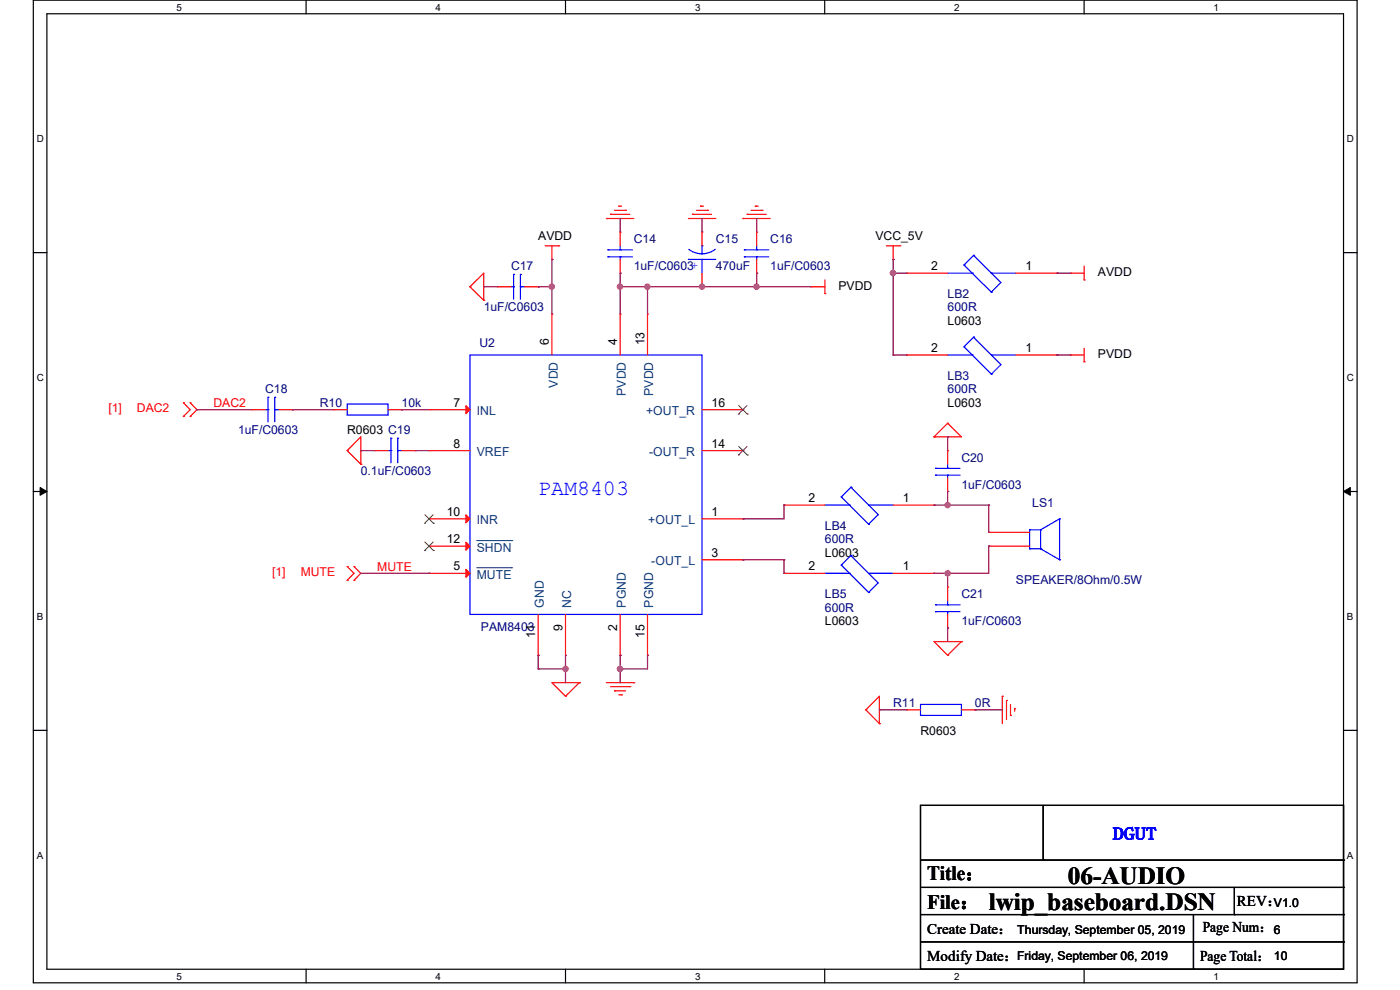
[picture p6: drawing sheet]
<svg xmlns="http://www.w3.org/2000/svg" width="297mm" height="210mm" viewBox="0 0 297 210" stroke-linecap="round" stroke-linejoin="round" font-family="sans-serif">
<path d="M7.1 0h280.8v208.5h-280.8zM9.9 2.9h275.1v202.7h-275.1z" fill="none" stroke="#000" stroke-width=".25"/>
<g fill="#fff">
<path d="M37.4 .3h1.2v2.4h-1.2z"/>
<path d="M37.4 205.9h1.2v2.3h-1.2z"/>
</g>
<path d="M64.9 0v2.9M64.9 205.6v2.9" fill="none" stroke="#000" stroke-width=".25"/>
<g fill="#fff">
<path d="M92.4 .3h1.2v2.4h-1.2z"/>
<path d="M92.4 205.9h1.2v2.3h-1.2z"/>
</g>
<path d="M120 0v2.9M120 205.6v2.9" fill="none" stroke="#000" stroke-width=".25"/>
<g fill="#fff">
<path d="M147.4 .3h1.2v2.4h-1.2z"/>
<path d="M147.4 205.9h1.2v2.3h-1.2z"/>
</g>
<path d="M175 0v2.9M175 205.6v2.9" fill="none" stroke="#000" stroke-width=".25"/>
<g fill="#fff">
<path d="M202.4 .3h1.2v2.4h-1.2z"/>
<path d="M202.4 205.9h1.2v2.3h-1.2z"/>
</g>
<path d="M230 0v2.9M230 205.6v2.9" fill="none" stroke="#000" stroke-width=".25"/>
<g fill="#fff">
<path d="M257.5 .3h1.1v2.4h-1.1z"/>
<path d="M257.5 205.9h1.1v2.3h-1.1z"/>
<path d="M7.8 28.2h1.5v2.4h-1.5z"/>
<path d="M285.7 28.2h1.5v2.4h-1.5z"/>
<path d="M7.8 78.9h1.5v2.3h-1.5z"/>
<path d="M285.7 78.9h1.5v2.3h-1.5z"/>
</g>
<path d="M7.1 53.6h2.8M285 53.6h2.9" fill="none" stroke="#000" stroke-width=".25"/>
<g fill="#fff">
<path d="M7.8 129.6h1.3v2.3h-1.3z"/>
<path d="M285.7 129.6h1.4v2.3h-1.4z"/>
</g>
<path d="M7.1 104.3h2.8M285 104.3h2.9" fill="none" stroke="#000" stroke-width=".25"/>
<path d="M8.5 103.4l1.4 .9-1.4 .8zM285 104.3l1.5-.9v1.7z" fill="#000" stroke="#000" stroke-width=".21"/>
<g fill="#fff">
<path d="M7.8 180.3h1.3v2.3h-1.3z"/>
<path d="M285.7 180.3h1.4v2.3h-1.4z"/>
</g>
<g fill="none" stroke="#000" stroke-width=".25">
<path d="M7.1 154.9h2.8M285 154.9h2.9M195.3 170.9h89.7v34.7h-89.7zM221.3 170.9v11.6M195.3 182.5h89.7M195.3 188.3h89.7M195.3 194h89.7M195.3 199.8h89.7M221.3 182.5h.1M253.2 194v11.6M261.9 194h.1M261.9 188.3v5.7"/>
<path d="M285 182.5h.1M285 188.3h.1M285 194h.1M285 199.8h.1M253.2 205.6h.1"/>
</g>
<g fill="none" stroke="#f00" stroke-width=".25">
<path d="M115.7 52.2h2.8M117.1 55h.1M117.1 52.2v2.8M118.5 52.2h.1M128.7 46.4h.1M128.7 46.4h5.8M129.5 45.5h.1M129.5 45.5h4.1M130.4 44.6h2.3M131.3 43.7h.1M131.3 43.7h.6M131.6 58h.1"/>
<path d="M131.6 49.2h.1M131.6 49.2v3M131.6 55v3M132.7 44.6h.1M146 46.4h.1M146 46.4h5.8M146.9 45.5h.1M146.9 45.5h4.1M147.8 44.6h2.3M148.6 43.7h.1M148.6 43.7h.6M148.9 49.2h.1"/>
<path d="M148.9 49.2v3M148.9 58v2.8M150.1 44.6h.1M157.6 46.4h.1M157.6 46.4h5.8M158.5 45.5h.1M158.5 45.5h4.1M159.3 44.6h2.4M160.2 43.7h.1M160.2 43.7h.6M160.5 58h.1M160.5 49.2h.1"/>
<path d="M160.5 49.2v3M160.5 55v3M161.7 44.6h.1M175 59.4v2.9M188 52.2h2.9M189.5 55h.1M189.5 52.2v2.8M190.9 52.2h.1M192.4 58h.1M192.4 58h8.6M215.5 58h8.7M224.2 58h.1"/>
<path d="M227.1 58h.1M227.1 58h2.9M230 59.4h.1M230 56.5v2.9M99.7 60.8h.1M99.7 60.8l2.9-2.8v5.7M99.7 60.8l2.9 2.9M102.6 63.7h.1M105.5 60.8h.1M105.5 60.8h2.9M111.3 60.8h2.9M114.2 60.8h.1"/>
<path d="M117.1 66.6h.1M117.1 66.6v8.7M131.6 66.6h.1M131.6 66.6v8.7M137.4 66.6h.1M137.4 66.6v8.7M148.9 60.8h.1M172.1 60.8h.1M172.1 60.8h2.9M175 62.3h.1M192.4 75.3h.1M192.4 75.3h8.6"/>
<path d="M215.5 75.3h8.7M224.2 75.3h.1M227.1 75.3h.1M227.1 75.3h2.9M230 76.8h.1M230 73.9v2.9M38.9 85.4h.1M38.9 88.3h.1M38.9 85.4l1.4 1.5-1.4 1.4M40.3 88.3h.1M40.3 85.4h.1M40.3 85.4l1.5 1.5-1.5 1.4"/>
<path d="M53.4 86.9h.1M53.4 86.9h2.9M59.2 86.9h2.9M62.1 86.9h.1M70.7 86.9h.1M70.7 86.9h3M73.7 95.6h.1M73.7 95.6l2.8-2.9v5.8M73.7 95.6l2.8 2.9M76.5 98.5h.1M79.5 95.6h.1M79.5 95.6h2.8"/>
<path d="M82.3 86.9h2.9M85.2 86.9h.1M85.2 95.6h2.9M88.1 95.6h.1M91 86.9h.1M91 95.6h.1M91 86.9h8.7M91 95.6h8.7M148.9 86.9h8.7M148.9 95.6h8.7M157.6 95.6h.1M157.6 86.9h.1"/>
<path d="M198.2 92.7h.1M201 89.8h.1M201 95.6h.1M201 89.8l3 2.9h-5.8M201 89.8l-2.8 2.9M201 95.6v2.9M91 110.1h.1M91 115.9h.1M91 115.9h8.7M91 110.1h8.7M148.9 110.1h8.7M148.9 118.7h8.7"/>
<path d="M157.6 110.1h.1M157.6 118.7h.1M166.3 107.1h.1M166.3 107.1h8.7M189.5 107.1h8.7M198.2 107.1h.1M201 104.3h.1M201 101.4v2.9M209.8 112.9h.1M209.8 115.9h.1M209.8 112.9h8.6M209.8 115.9h8.6"/>
<path d="M73.7 120.2h.1M73.7 123.1h.1M73.7 120.2l1.4 1.4-1.4 1.5M75.1 123.1h.1M75.1 120.2h.1M75.1 120.2l1.4 1.4-1.4 1.5M91 121.6h.1M91 121.6h8.7M114.2 139h.1M114.2 130.3v8.7M120 139h.1M120 130.3v8.7"/>
<path d="M131.6 139h.1M131.6 130.3v8.7M137.4 139h.1M137.4 130.3v8.7M166.3 121.6h.1M166.3 121.6h8.7M189.5 121.6h8.7M198.2 121.6h.1M201 139h.1M201 133.2h.1M201 124.5h.1M201 124.5v2.9"/>
<path d="M201 130.3v2.9M204 136.1h.1M204 136.1h-5.8l2.8 2.9M204 136.1l-3 2.9M120 147.7h.1M122.9 144.8h.1M122.9 144.8h-5.8l2.9 2.9M122.9 144.8l-2.9 2.9M128.7 144.8h5.8M129.5 145.7h4.1M130.4 146.6h.1M130.4 146.6h2.3"/>
<path d="M131.3 147.4h.6M131.9 147.4h.1M133.6 145.7h.1M134.5 144.8h.1M183.7 150.6h.1M183.7 150.6l2.9-2.9v5.8M183.7 150.6l2.9 2.9M186.6 153.5h.1M192.4 150.6h.1M192.4 150.6h2.9M204 150.6h2.8M206.8 150.6h.1"/>
<path d="M212.6 147.7h.1M212.6 147.7v5.8M213.5 148.6h.1M213.5 148.6v4M214.4 151.8h.1M214.4 149.4v2.4M215.3 150.3h.1M215.3 150.3v.6"/>
</g>
<g fill="none" stroke="#00f" stroke-width=".25">
<path d="M109 58.2h.1M109 58.2v5.3M110.4 58.2h.1M110.4 58.2v5.3M128.9 53h.1M128.9 54.5h.1M128.9 53h5.3M128.9 54.5h5.3M131.6 54.5h.1M131.6 53h.1M131.6 52.2v.8M131.6 54.5v.5"/>
<path d="M146 55h.1M146 55h5.8M148.9 52.2h.1M148.9 55h.1M148.9 52.2v1.7M148.9 55v3M151.8 52.9a4.6 4.6 0 0 1-5.7 0M157.9 53h.1M157.9 54.5h.1M157.9 53h5.2M157.9 54.5h5.2M160.5 54.5h.1"/>
<path d="M160.5 53h.1M160.5 52.2v.8M160.5 54.5v.5M201 58h5.3M204.5 56.2h.1M204.5 56.2l5.8 5.8M206.3 58h.1M206.5 54.2h.1M206.5 54.2l5.8 5.7-2 2.1M206.5 54.2l-2 2M210.3 58h.1M210.3 58h5.2"/>
<path d="M99.7 75.3h49.2v55h-49.2zM108.4 60.8h.6M109 60.8h.1M110.4 60.8h.1M110.4 60.8h.9M201 75.3h5.3M204.5 73.6h.1M204.5 73.6l5.8 5.8M206.3 75.3h.1M206.5 71.5h.1M206.5 71.5l5.8 5.8-2 2.1M206.5 71.5l-2 2.1"/>
<path d="M210.3 79.4h.1M210.3 75.3h.1M210.3 62h.1M210.3 75.3h5.2M56.3 86.9h.6M56.9 86.9h.1M56.9 84.3h.1M56.9 84.3v5.2M58.3 84.3h.1M58.3 86.9h.1M58.3 86.9h.9M58.3 84.3v5.2"/>
<path d="M73.7 85.7h8.6v2.4h-8.6zM82.3 95.6h.6M82.9 95.6h.1M82.9 93h.1M82.9 93v5.2M84.4 93h.1M84.4 95.6h.1M84.4 95.6h.8M84.4 93v5.2M198.5 99.4h.1M198.5 99.4h5.2M201 99.4h.1"/>
<path d="M201 98.5v.9M175 107.1h5.2M178.5 105.4h.1M178.5 119.9h.1M178.5 105.4l5.8 5.8M178.5 119.9l5.8 5.8M180.2 107.1h.1M180.5 103.4h.1M180.5 117.9h.1M180.5 103.4l5.8 5.8-2 2M180.5 103.4l-2 2M180.5 117.9l5.8 5.8-2 2"/>
<path d="M180.5 117.9l-2 2M184.3 111.2h.1M184.3 107.1h.1M184.3 107.1h5.2M198.5 100.8h.1M198.5 100.8h5.2M201 100.8h.1M201 100.8v.6M218.4 112.4h.1M218.4 116.4h.1M218.4 112.4h2.4M218.4 112.4v4"/>
<path d="M218.4 116.4h2.4M220.8 116.4h.1M220.8 112.4h.1M220.8 116.4l4 2.3M220.8 112.4v4M224.8 110.1h.1M224.8 118.7h.1M224.8 110.1l-4 2.3M224.8 110.1v8.6M175 121.6h5.2M180.2 121.6h.1M184.3 125.7h.1"/>
<path d="M184.3 121.6h.1M184.3 121.6h5.2M198.5 128.3h.1M198.5 129.8h.1M198.5 128.3h5.2M198.5 129.8h5.2M201 129.8h.1M201 128.3h.1M201 127.4v.9M201 129.8v.5M195.3 149.4h8.7v2.4h-8.7z"/>
</g>
<g fill="#f00" stroke="#f00" stroke-width=".25">
<path d="M98.8 120.8l.9 .8-.9 .9z"/>
<path d="M98.8 86.1l.9 .8-.9 .9z"/>
<path d="M98.8 109.2l.9 .9-.9 .8z"/>
<path d="M98.8 115l.9 .9-.9 .8z"/>
</g>
<path d="M101.1 114.7h7.5M108.6 114.7h.1M101.1 120.4h7.4M108.5 120.4h.1" fill="none" stroke="#004080" stroke-width=".21"/>
<g fill="none" stroke="#804000" stroke-width=".21">
<path d="M156.7 96.5h.1M156.7 87.8h.1M156.7 94.7l1.8 1.8M156.7 86l1.8 1.8M158.5 94.7l-1.8 1.8M158.5 86l-1.8 1.8M158.5 96.5h.1M158.5 87.8h.1M90.1 111h.1M90.1 116.8h.1M90.1 109.2l1.8 1.8M90.1 115l1.8 1.8"/>
<path d="M91.9 109.2l-1.8 1.8M91.9 115l-1.8 1.8M91.9 111h.1M91.9 116.8h.1"/>
</g>
<g fill="none" stroke="#800040" stroke-width=".25">
<path d="M117.1 55h.1M117.1 55v11.6M131.6 58h.1M131.6 46.4h.1M131.6 46.4v2.8M131.6 58v8.6M148.9 46.4h.1M148.9 46.4v2.8M160.5 58h.1M160.5 46.4h.1M160.5 46.4v2.8M160.5 58v2.8"/>
<path d="M189.5 55h.1M189.5 58h.1M189.5 58h2.9M189.5 55v20.3M224.2 58h.1M224.2 58h2.9M102.6 60.8h.1M102.6 60.8h2.9M114.2 60.8h.1M114.2 60.8h2.9M117.1 60.8h.1M131.6 60.8h.1"/>
<path d="M131.6 60.8h40.5M137.4 60.8h.1M137.4 60.8v5.8M148.9 60.8h.1M160.5 60.8h.1M189.5 75.3h.1M189.5 75.3h2.9M224.2 75.3h.1M224.2 75.3h2.9M41.8 86.9h.1M41.8 86.9h11.6M62.1 86.9h.1"/>
<path d="M62.1 86.9h8.6M76.5 95.6h.1M76.5 95.6h3M85.2 86.9h.1M85.2 86.9h5.8M88.1 95.6h.1M88.1 95.6h2.9M201 92.7h.1M201 92.7v2.9M157.6 110.1h.1M157.6 118.7h.1M157.6 118.7h8.7"/>
<path d="M166.3 107.1h.1M166.3 118.7h.1M166.3 107.1v3h-8.7M166.3 118.7v2.9M198.2 107.1h.1M198.2 107.1h11.6M201 104.3h.1M201 107.1h.1M201 104.3v2.8M209.8 107.1h.1M209.8 115.9h.1M209.8 115.9v5.7h-11.6"/>
<path d="M209.8 107.1v5.8M76.5 121.6h14.5M91 121.6h.1M114.2 139h.1M114.2 139v2.9M120 139h.1M120 139v5.8M131.6 139h.1M131.6 139v5.8M137.4 139h.1M137.4 139v2.9h-5.8M198.2 121.6h.1"/>
<path d="M201 121.6h.1M201 133.2h.1M201 121.6v2.9M201 133.2v2.9M114.2 141.9h.1M114.2 141.9h5.8M120 141.9h.1M131.6 141.9h.1M186.6 150.6h.1M186.6 150.6h5.8M206.8 150.6h.1M206.8 150.6h5.8"/>
</g>
<g fill="#f0f" stroke="#f0f" stroke-width=".25">
<circle cx="120" cy="141.9" r=".55"/>
<circle cx="131.5" cy="141.9" r=".55"/>
<circle cx="117.1" cy="60.8" r=".55"/>
<circle cx="160.5" cy="60.8" r=".55"/>
<circle cx="148.9" cy="60.8" r=".55"/>
<circle cx="137.3" cy="60.8" r=".55"/>
<circle cx="131.5" cy="60.8" r=".55"/>
<circle cx="189.4" cy="57.9" r=".55"/>
<circle cx="201" cy="107.1" r=".55"/>
<circle cx="201" cy="121.6" r=".55"/>
</g>
<g font-size="5.2">
<text x="226.5" y="187.5">06-AUDIO</text>
<text x="209.8" y="193">lwip_baseboard.DSN</text>
</g>
<text font-size="4.6" fill="#00f" x="114.2" y="105.1">PAM8403</text>
<g font-size="4.3">
<text x="196.7" y="186.7">Title：</text>
<text x="196.7" y="192.7">File：</text>
</g>
<text font-size="3.7" fill="#00f" x="236.1" y="178.1">DGUT</text>
<g font-size="3.2">
<text x="255.2" y="197.7">Page Num：</text>
<text x="262.4" y="192.2">REV：</text>
<text x="196.7" y="203.8">Modify Date：</text>
<text x="196.7" y="198">Create Date：</text>
<text x="254.6" y="203.8">Page Total：</text>
</g>
<g font-size="2.6">
<text x="114.2" y="51">AVDD</text>
<text x="185.7" y="51">VCC_5V</text>
<text x="197.6" y="57.3">2</text>
<text x="217.5" y="57.3">1</text>
<text x="232.9" y="58.5">AVDD</text>
<text x="177.9" y="61.4">PVDD</text>
<text x="201" y="69">L0603</text>
<text x="116.5" y="73.3" transform="rotate(-90 116.5 73.3)">6</text>
<text x="130.9" y="73.3" transform="rotate(-90 130.9 73.3)">4</text>
<text x="136.7" y="73.3" transform="rotate(-90 136.7 73.3)">13</text>
<text x="197.6" y="74.7">2</text>
<text x="217.5" y="74.7">1</text>
<text x="232.9" y="75.9">PVDD</text>
<text x="96.2" y="86.3">7</text>
<text x="151" y="86.3">16</text>
<text x="201" y="86.3">L0603</text>
<text x="73.7" y="92.1">R0603 C19</text>
<text x="96.2" y="95">8</text>
<text x="151" y="95">14</text>
<text x="171.5" y="106.5">2</text>
<text x="191.5" y="106.5">1</text>
<text x="94.8" y="109.4">10</text>
<text x="151" y="109.4">1</text>
<text x="94.8" y="115.2">12</text>
<text x="151" y="118.1">3</text>
<text x="175" y="118.2">L0603</text>
<text x="96.2" y="121">5</text>
<text x="171.5" y="121">2</text>
<text x="191.5" y="121">1</text>
<text x="113.5" y="135.3" transform="rotate(-90 113.5 135.3)">11</text>
<text x="119.3" y="133.8" transform="rotate(-90 119.3 133.8)">9</text>
<text x="130.9" y="133.8" transform="rotate(-90 130.9 133.8)">2</text>
<text x="136.7" y="135.3" transform="rotate(-90 136.7 135.3)">15</text>
<text x="175" y="132.7">L0603</text>
<text x="195.3" y="155.8">R0603</text>
<text x="270.3" y="192.3">V1.0</text>
<text x="215.8" y="198.1">Thursday, September 05, 2019</text>
<text x="215.8" y="203.6">Friday, September 06, 2019</text>
<text x="270.3" y="198.1">6</text>
<text x="270.3" y="203.6">10</text>
</g>
<g font-size="2.6" fill="#000080">
<text x="134.4" y="51.6">C14</text>
<text x="151.8" y="51.6">C15</text>
<text x="163.4" y="51.6">C16</text>
<text x="108.4" y="57.4">C17</text>
<text x="134.4" y="57.4">1uF/C0603</text>
<text x="151.8" y="57.4">470uF</text>
<text x="163.4" y="57.4">1uF/C0603</text>
<text x="201" y="63.2">LB2</text>
<text x="102.6" y="66">1uF/C0603</text>
<text x="201" y="66">600R</text>
<text x="101.7" y="73.6">U2</text>
<text x="56.3" y="83.4">C18</text>
<text x="201" y="80.5">LB3</text>
<text x="201" y="83.4">600R</text>
<text x="67.9" y="86.3">R10</text>
<text x="85.2" y="86.3">10k</text>
<text x="50.5" y="92.1">1uF/C0603</text>
<text x="76.5" y="100.8">0.1uF/C0603</text>
<text x="204" y="97.9">C20</text>
<text x="204" y="103.7">1uF/C0603</text>
<text x="219" y="107.5">LS1</text>
<text x="175" y="112.4">LB4</text>
<text x="175" y="115.3">600R</text>
<text x="215.5" y="124">SPEAKER/8Ohm/0.5W</text>
<text x="175" y="126.9">LB5</text>
<text x="175" y="129.8">600R</text>
<text x="204" y="126.9">C21</text>
<text x="102" y="133.8">PAM8403</text>
<text x="204" y="132.7">1uF/C0603</text>
<text x="189.5" y="150">R11</text>
<text x="206.8" y="150">0R</text>
</g>
<text font-size="2.6" fill="#00f" x="148.1" y="55.5" transform="rotate(-180 148.1 55.5)">+</text>
<g font-size="2.6" fill="#004080">
<text x="118.3" y="82.2" transform="rotate(-90 118.3 82.2)">VDD</text>
<text x="132.8" y="83.9" transform="rotate(-90 132.8 83.9)">PVDD</text>
<text x="138.6" y="83.9" transform="rotate(-90 138.6 83.9)">PVDD</text>
<text x="101.1" y="88.1">INL</text>
<text x="137.1" y="88.1">+OUT_R</text>
<text x="101.1" y="96.8">VREF</text>
<text x="137.7" y="96.8">-OUT_R</text>
<text x="101.1" y="111.3">INR</text>
<text x="137.5" y="111.3">+OUT_L</text>
<text x="101.1" y="117">SHDN</text>
<text x="138.2" y="119.9">-OUT_L</text>
<text x="101.1" y="122.8">MUTE</text>
<text x="115.4" y="128.9" transform="rotate(-90 115.4 128.9)">GND</text>
<text x="121.2" y="128.9" transform="rotate(-90 121.2 128.9)">NC</text>
<text x="132.8" y="128.9" transform="rotate(-90 132.8 128.9)">PGND</text>
<text x="138.6" y="128.9" transform="rotate(-90 138.6 128.9)">PGND</text>
</g>
<g font-size="2.6" fill="#f00">
<text x="23" y="87.5">[1]</text>
<text x="29" y="87.5">DAC2</text>
<text x="45.3" y="86.3">DAC2</text>
<text x="57.7" y="122.2">[1]</text>
<text x="63.8" y="122.2">MUTE</text>
<text x="80.1" y="121">MUTE</text>
</g>
<g font-size="2.1">
<text x="37.4" y="2.2">5</text>
<text x="92.4" y="2.2">4</text>
<text x="147.4" y="2.2">3</text>
<text x="202.4" y="2.2">2</text>
<text x="257.5" y="2.2">1</text>
<text x="7.8" y="30.1">D</text>
<text x="285.8" y="30.1">D</text>
<text x="7.8" y="80.8">C</text>
<text x="285.8" y="80.8">C</text>
<text x="7.8" y="131.5">B</text>
<text x="285.8" y="131.5">B</text>
<text x="7.8" y="182.2">A</text>
<text x="285.8" y="182.2">A</text>
<text x="37.4" y="207.8">5</text>
<text x="92.4" y="207.8">4</text>
<text x="147.4" y="207.8">3</text>
<text x="202.4" y="207.8">2</text>
<text x="257.5" y="207.8">1</text>
</g>
</svg>
